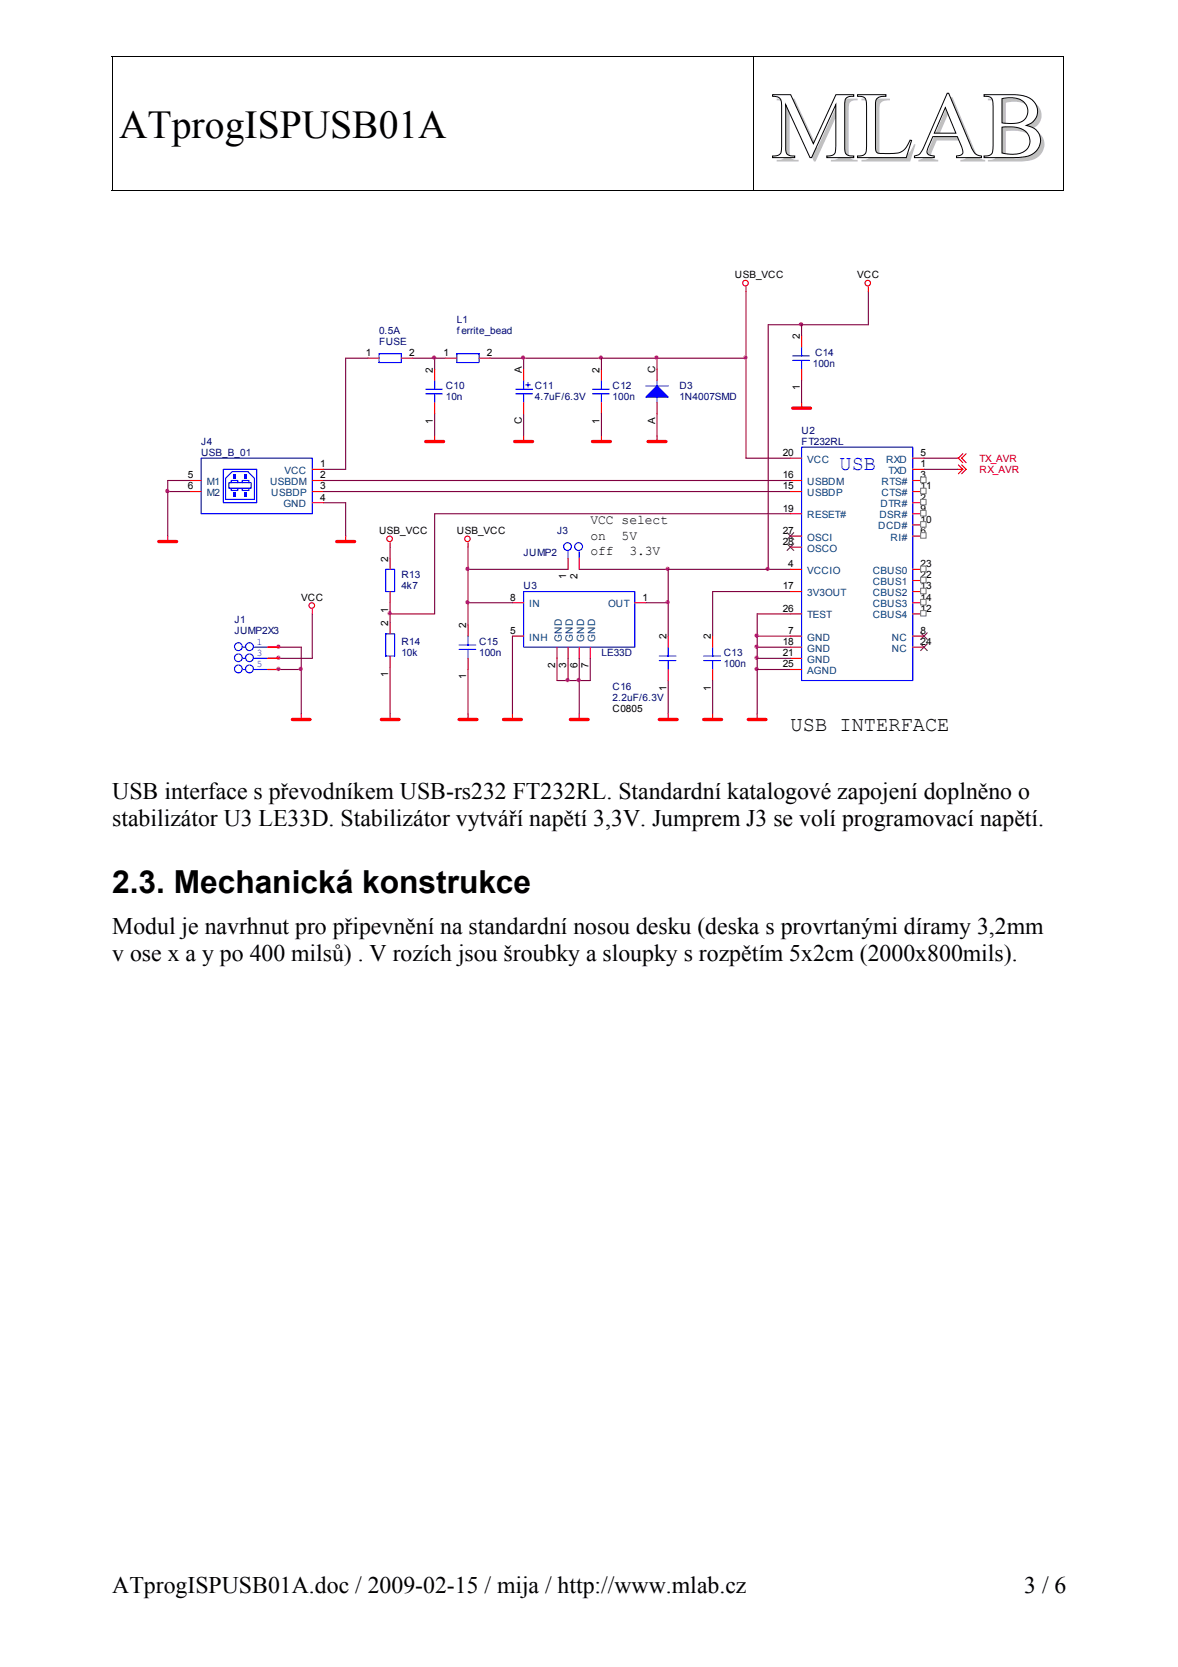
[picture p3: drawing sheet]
<svg xmlns="http://www.w3.org/2000/svg" width="210mm" height="297mm" viewBox="0 0 210 297" stroke-linecap="round" stroke-linejoin="round" font-family="sans-serif">
<g fill="#fff" stroke="#000" stroke-width=".18">
<path d="M137.7 16.9h3.2l4 8.7 4-8.7h3.2v.3h-.4a1.03 1.03 0 0 0-1.2 1.2v8.2a1.05 1.05 0 0 0 1.2 1.2h.4v.3h-4.8v-.3h.4a1.12 1.12 0 0 0 1.2-1.4v-7.8l-4.3 9.5h-.3l-4.3-9.5v8a1.02 1.02 0 0 0 1.2 1.2h.4v.3h-3.9v-.3a1.2 1.2 0 0 0 1.6-1.4v-7.6a1.32 1.32 0 0 0-1.6-1.6z" fill-rule="evenodd"/>
<path d="M152.8 16.9h5.1v.3a1.42 1.42 0 0 0-1.9 .9v8.3a.77 .77 0 0 0 .8 .9h2a2.77 2.77 0 0 0 3.1-1.8l.3-.5h.2l-.9 3.1h-8.7v-.3a1.17 1.17 0 0 0 1.6-.9v-8.3a1.2 1.2 0 0 0-1.6-1.4z" fill-rule="evenodd"/>
<path d="M168.8 16.6h.2l4 9.3a2.25 2.25 0 0 0 1.9 1.9v.3h-4.5v-.3a.85 .85 0 0 0 1.2-.9l-1-2.6h-4.4l-.9 2.1a.82 .82 0 0 0-.1 .9 .82 .82 0 0 0 .9 .4l.4 .1v.3h-3.6v-.3a2.38 2.38 0 0 0 1.9-2zM168.4 19.2l-1.9 4.5h3.8z" fill-rule="evenodd"/>
<path d="M175.3 16.9h5.5a4 4 0 0 1 3.9 2 2.59 2.59 0 0 1-1.8 3.5 2.76 2.76 0 0 1 2.5 2.5 2.76 2.76 0 0 1-2.2 2.9l-1.7 .3h-6.2v-.3a1.19 1.19 0 0 0 1.6-1.3l.1-7.6a1.45 1.45 0 0 0-.7-1.6l-1-.1zM178.5 17.6v4.3a5.6 5.6 0 0 0 3.9-.5 2.31 2.31 0 0 0 .5-2.5 2.31 2.31 0 0 0-2.2-1.4l-1.1-.1zM178.5 22.7v4.6a4.6 4.6 0 0 0 4.4-.7 2.33 2.33 0 0 0-1.4-3.8l-.9-.2z" fill-rule="evenodd"/>
</g>
<path d="M19.9 10h.2v.2h-.2zM189.4 10h.2v.2h-.2zM189.4 33.9h.2v.2h-.2z" fill="#000"/>
<path d="M19.9 10.1h169.7M20 10.2v23.9M134.3 10.2v23.9M189.5 10.2v23.9M19.9 34h114.3M134.4 34h55" fill="none" stroke="#000" stroke-width=".18"/>
<g fill="none" stroke="#800040" stroke-width=".2">
<path d="M136.9 57.9h5.9M154.7 51.9v6M61.6 63.8v19.8h-4M73.5 63.8h3.9v2M77.4 73.7v4M87.4 63.8h19.8v2M93.3 63.8v2M117.1 73.7v4M132.9 63.8h-15.8v2M29.9 85.6v2h3.9M57.6 89.6h4M77.4 91.5v17.9h-7.9"/>
<path d="M132.9 81.6h7.9M49.7 117.3h5.9M49.7 119.3h4v7.9M49.7 115.3h4M69.5 118.9v8.3M83.4 107.4h7.9M83.4 119.3v7.9M99.3 117.3v4M105.2 117.3v4h-2M119.1 107.4v5.9M127 105.4v7.9M134.9 117.3v2"/>
<path d="M134.9 115.3h5.9M134.9 113.3h5.9M136.9 101.5h3.9"/>
</g>
<g fill="#f0f" stroke="#f0f" stroke-width=".2">
<circle cx="49.6" cy="117.2" r=".3"/>
<circle cx="134.8" cy="119.2" r=".3"/>
<circle cx="49.6" cy="115.2" r=".3"/>
<circle cx="77.3" cy="63.7" r=".3"/>
<circle cx="142.7" cy="57.8" r=".29"/>
<circle cx="93.2" cy="63.7" r=".3"/>
<circle cx="107.1" cy="63.7" r=".29"/>
<circle cx="29.8" cy="87.5" r=".3"/>
<circle cx="49.6" cy="119.2" r=".3"/>
</g>
<g fill="none" stroke="#f00" stroke-width=".2">
<path d="M132.9 51.1v.8M142.8 59.9v1.9M65.6 63.8h1.9M71.5 63.8h2M77.4 77.7v1M93.3 77.7v1M107.2 65.8v2M107.2 71.7v2M107.2 77.7v1M117.1 77.7v1M142.8 65.8v2M142.8 71.7v1"/>
<path d="M29.9 95.5v1M69.5 96.7v.8M69.5 99.5v2M83.4 96.7v.8M170.6 83.6h1M170.8 82.8l.8 .8M171.4 82.8l.7 .8-.7 .8M171.6 83.6l-.8 .8M47.7 115.3h2M47.7 117.3h2M47.7 119.3h2M55.6 108.6v.8"/>
<path d="M69.5 105.4v2M69.5 111v1.9M69.5 116.9v2M91.3 107.4h2M91.3 113.3h2M99.3 115.3v2M101.2 115.3v2M103.2 115.3v2M105.2 115.3v2M113.1 107.4h2M53.7 127.2v1M69.5 127.2v1"/>
<path d="M91.3 127.2v1M103.2 127.2v1"/>
<circle cx="132.8" cy="50.4" r=".5"/>
<circle cx="69.4" cy="96" r=".49"/>
<circle cx="83.3" cy="96" r=".49"/>
<circle cx="55.6" cy="107.9" r=".5"/>
</g>
<path d="M75.9 78.7h3.1M91.7 78.7h3.2M105.6 78.7h3.2M115.5 78.7h3.2M141.2 72.7h3.2M28.3 96.5h3.2M52.1 128.2h3.1M67.9 128.2h3.2M89.7 128.2h3.2M101.6 128.2h3.2" fill="none" stroke="#f00" stroke-width=".59"/>
<g fill="none" stroke="#00f" stroke-width=".2">
<path d="M67.5 63h4v1.6h-4zM105.6 70.2h3M105.6 69.4h3M107.2 67.8v1.6M107.2 70.2v1.5M141.2 64.2h3M141.2 63.4h3M142.8 61.8v1.6M142.8 64.2v1.6M40.8 86h3.9v1h-3.9zM43.2 87v.4h1.2v-.4M43.4 115.3h.4"/>
<path d="M43.4 117.3h.4M43.4 119.3h.4M45.3 115.3h2.4M45.3 117.3h2.4M45.3 119.3h2.4M68.7 101.5h1.6v3.9h-1.6zM68.7 112.9h1.6v4h-1.6zM93.3 105.4h19.8v9.9h-19.8z"/>
<circle cx="42.5" cy="115.2" r=".69"/>
<circle cx="42.5" cy="119.2" r=".69"/>
<circle cx="42.5" cy="117.2" r=".69"/>
<circle cx="44.5" cy="115.2" r=".7"/>
<circle cx="44.5" cy="119.2" r=".7"/>
<circle cx="44.5" cy="117.2" r=".69"/>
</g>
<g fill="#00f">
<path d="M43.6 84.4h.4v.8h-.4z"/>
<path d="M41.6 84.4h.4v.8h-.4z"/>
<path d="M41.6 87.8h.4v.8h-.4z"/>
<path d="M43.6 87.8h.4v.8h-.4z"/>
</g>
<g fill="none" stroke="#00f" stroke-width=".2">
<path d="M75.9 70.2h2.9M75.9 69.4h2.9M77.4 67.8v1.6M77.4 70.2v1.5M81.4 63h4v1.6h-4zM115.1 68.8h4M117.1 67.8v1M117.1 70.8v.9M142.8 79.7h19.8v41.6h-19.8zM35.8 81.6h19.8v9.9h-19.8zM39.8 83.6h5.9v6h-5.9zM40.2 85.2l1.2-1.2h2.8l1.1 1.2v3.8h-5.1z"/>
<path d="M41.2 87v.4h1.2v-.4M41.2 86v-.4h1.2v.4M43.2 86v-.4h1.2v.4M101.2 98.3v1.2M103.2 98.3v1.2M117.5 117.7h2.9M117.5 116.9h2.9M119.1 115.3v1.6M119.1 117.7v1.6M125.4 117.7h3M125.4 116.9h3M127 115.3v1.6"/>
<path d="M127 117.7v1.6"/>
<circle cx="101.1" cy="97.4" r=".69"/>
<circle cx="103.1" cy="97.4" r=".69"/>
</g>
<g fill="none" stroke="#f00" stroke-width=".2">
<path d="M154.7 51.1v.8M77.4 65.8v2M77.4 71.7v2M79.4 63.8h2M85.4 63.8h2M117.1 65.8v2M117.1 71.7v2M33.8 85.6h2M33.8 87.6h2M55.6 83.6h2M55.6 85.6h2M55.6 87.6h2"/>
<path d="M55.6 89.6h2M61.6 95.5v1M101.2 99.5v2M103.2 99.5v2M140.8 85.6h2M140.8 87.6h2M140.8 81.6h2M140.8 91.5h2M140.8 95.5h2M140.8 97.5h2M162.6 83.6h2M162.6 85.6h2"/>
<path d="M162.6 87.6h2M162.6 89.6h2M162.6 81.6h2M162.6 91.5h2M162.6 95.5h2M162.6 93.5h2M170.6 81.6h.2M170.8 81.6l.8 .8M171.6 80.9l-.8 .7M172.1 80.9l-.7 .7 .7 .8M119.1 113.3v2M119.1 119.3v2"/>
<path d="M127 113.3v2M127 119.3v2M140.8 101.5h2M140.8 105.4h2M140.8 119.3h2M140.8 113.3h2M140.8 115.3h2M140.8 117.3h2M140.8 109.4h2M162.6 101.5h2M162.6 105.4h2M162.6 113.3h2"/>
<path d="M162.6 115.3h2M162.6 109.4h2M162.6 103.4h2M162.6 107.4h2M83.4 127.2v1M134.9 127.2v1"/>
<circle cx="154.6" cy="50.4" r=".49"/>
</g>
<g fill="none" stroke="#800040" stroke-width=".2">
<path d="M136.9 57.9v43.6M142.8 57.9v2M61.6 63.8h4M77.4 63.8h2M93.3 73.7v4M107.2 63.8h9.9M107.2 73.7v4M29.9 85.6h3.9M57.6 87.6h83.2M61.6 89.6v5.9M69.5 97.5v2M77.4 91.5h63.4"/>
<path d="M83.4 97.5v9.9M164.6 81.6h6M164.6 83.6h6M55.6 109.4v7.9M69.5 109.4v1.6M101.2 117.3v4h2v5.9M127 105.4h13.8M134.9 109.4v5.9M140.8 119.3h-5.9v7.9M119.1 121.3v5.9"/>
</g>
<g fill="#f0f" stroke="#f0f" stroke-width=".2">
<circle cx="117" cy="63.7" r=".29"/>
<circle cx="134.8" cy="113.2" r=".3"/>
<circle cx="134.8" cy="115.2" r=".3"/>
<circle cx="83.3" cy="107.3" r=".3"/>
<circle cx="103.1" cy="121.2" r=".3"/>
<circle cx="136.8" cy="101.4" r=".3"/>
</g>
<path d="M117.1 68.8l2 2h-4z" fill-rule="evenodd" fill="#00f" stroke="#00f" stroke-width=".2"/>
<path d="M60 96.5h3.2M81.8 128.2h3.2M133.3 128.2h3.2" fill="none" stroke="#f00" stroke-width=".59"/>
<g fill="#fff" stroke="#808080" stroke-width=".2">
<path d="M164 104.8h1v1h-1z" fill-rule="evenodd"/>
<path d="M164 102.8h1v1h-1z" fill-rule="evenodd"/>
<path d="M164 100.9h1v1h-1z" fill-rule="evenodd"/>
<path d="M164 94.9h1v1h-1z" fill-rule="evenodd"/>
<path d="M164 92.9h1v1h-1z" fill-rule="evenodd"/>
<path d="M164 89h1v1h-1z" fill-rule="evenodd"/>
<path d="M164 85h1v1h-1z" fill-rule="evenodd"/>
<path d="M164 87h1v1h-1z" fill-rule="evenodd"/>
<path d="M164 91h1v.9h-1z" fill-rule="evenodd"/>
<path d="M164 106.8h1v1h-1z" fill-rule="evenodd"/>
<path d="M164 108.8h1v1h-1z" fill-rule="evenodd"/>
</g>
<path d="M140.3 94.9l1.1 1.2M140.3 96.9l1.1 1.2M141.4 94.9l-1.1 1.2M141.4 96.9l-1.1 1.2M164 112.8l1.2 1.1M164 114.7l1.2 1.2M165.2 112.8l-1.2 1.1M165.2 114.7l-1.2 1.2" fill="none" stroke="#804000" stroke-width=".2"/>
<g fill="none" stroke="#800040" stroke-width=".2">
<path d="M132.9 51.9v29.7M142.8 57.9h11.9M142.8 67.8v3.9M29.9 87.6v7.9M57.6 85.6h83.2M53.7 115.3v4M69.5 107.4v2M83.4 101.5h17.8M83.4 107.4v4M91.3 113.3v13.9M103.2 117.3v4M103.2 101.5h33.7"/>
<path d="M119.1 101.5v5.9h-4M134.9 115.3v2h5.9M134.9 109.4h5.9M99.3 121.3h1.9M127 121.3v5.9"/>
</g>
<path d="M91.9 69.4h3M91.9 70.2h3M93.3 67.8v1.6M93.3 70.2v1.5M93.7 68.6h.8M94.1 68.2v.8M81.8 115.7h3M81.8 114.9h3M83.4 113.3v1.6M83.4 115.7v1.6" fill="none" stroke="#00f" stroke-width=".2"/>
<path d="M93.3 65.8v2M93.3 71.7v2M83.4 111.4v1.9M83.4 117.3v2M119.1 127.2v1M127 127.2v1" fill="none" stroke="#f00" stroke-width=".2"/>
<g fill="#f0f" stroke="#f0f" stroke-width=".2">
<circle cx="134.8" cy="117.2" r=".3"/>
<circle cx="119" cy="101.4" r=".3"/>
<circle cx="69.4" cy="109.3" r=".3"/>
<circle cx="53.6" cy="119.2" r=".3"/>
<circle cx="101.1" cy="121.2" r=".3"/>
<circle cx="119" cy="107.3" r=".3"/>
<circle cx="132.8" cy="63.7" r=".3"/>
<circle cx="83.3" cy="101.4" r=".3"/>
</g>
<path d="M117.5 128.2h3.1M125.4 128.2h3.2" fill="none" stroke="#f00" stroke-width=".59"/>
<text font-size="16.9" fill="#c0c0c0" x="138.1" y="28.8">MLAB</text>
<text font-size="7" x="21.2" y="24.6">ATprogISPUSB01A</text>
<text font-size="5.7" x="20" y="159.1">2.3. Mechanická konstrukce</text>
<g font-size="4.2">
<text x="20" y="142.4">USB interface s převodníkem USB-rs232 FT232RL. Standardní katalogové zapojení doplněno o</text>
<text x="20" y="147.2">stabilizátor U3 LE33D. Stabilizátor vytváří napětí 3,3V. Jumprem J3 se volí programovací napětí.</text>
<text x="20" y="166.3">Modul je navrhnut pro připevnění na standardní nosou desku (deska s provrtanými díramy 3,2mm</text>
<text x="20" y="171.2">v ose x a y po 400 milsů) . V rozích jsou šroubky a sloupky s rozpětím 5x2cm (2000x800mils).</text>
<text x="20" y="283.9">ATprogISPUSB01A.doc / 2009-02-15 / mija / http://www.mlab.cz</text>
<text x="182.5" y="283.9">3 / 6</text>
</g>
<text font-size="3.8" fill="#00f" x="149.6" y="83.7">USB</text>
<text font-size="3.8" x="140.9" y="130.2">USB INTERFACE</text>
<g font-size="2.4">
<text x="105.2" y="93.4">VCC select</text>
<text x="105.2" y="96.2">on</text>
<text x="105.2" y="99">off</text>
<text x="110.7" y="96.2">5V</text>
<text x="112.1" y="99">3.3V</text>
</g>
<g font-size="1.8">
<text x="131" y="49.6">USB_VCC</text>
<text x="152.8" y="49.6">VCC</text>
<text x="65.2" y="63.4">1</text>
<text x="72.9" y="63.4">2</text>
<text x="79" y="63.4">1</text>
<text x="86.8" y="63.4">2</text>
<text x="142.5" y="60.5" transform="rotate(-90 142.5 60.5)">2</text>
<text x="77.1" y="66.4" transform="rotate(-90 77.1 66.4)">2</text>
<text x="93" y="66.4" transform="rotate(-90 93 66.4)">A</text>
<text x="106.8" y="66.4" transform="rotate(-90 106.8 66.4)">2</text>
<text x="116.8" y="66.4" transform="rotate(-90 116.8 66.4)">C</text>
<text x="142.5" y="69.6" transform="rotate(-90 142.5 69.6)">1</text>
<text x="77.1" y="75.5" transform="rotate(-90 77.1 75.5)">1</text>
<text x="93" y="75.5" transform="rotate(-90 93 75.5)">C</text>
<text x="106.8" y="75.5" transform="rotate(-90 106.8 75.5)">1</text>
<text x="116.8" y="75.5" transform="rotate(-90 116.8 75.5)">A</text>
<text x="57" y="83.2">1</text>
<text x="139.5" y="81.3">20</text>
<text x="164" y="81.3">5</text>
<text x="164" y="83.2">1</text>
<text x="33.5" y="85.2">5</text>
<text x="33.5" y="87.2">6</text>
<text x="57" y="85.2">2</text>
<text x="57" y="87.2">3</text>
<text x="57" y="89.2">4</text>
<text x="139.5" y="85.2">16</text>
<text x="139.5" y="87.2">15</text>
<text x="164" y="89.2">2</text>
<text x="164" y="85.2">3</text>
<text x="164" y="87.2">11</text>
<text x="67.5" y="95.1">USB_VCC</text>
<text x="81.4" y="95.1">USB_VCC</text>
<text x="139.5" y="91.2">19</text>
<text x="139.5" y="95.1">27</text>
<text x="164" y="95.1">6</text>
<text x="164" y="93.2">10</text>
<text x="164" y="91.2">9</text>
<text x="69.2" y="100.1" transform="rotate(-90 69.2 100.1)">2</text>
<text x="139.5" y="97.1">28</text>
<text x="140.5" y="101.1">4</text>
<text x="164" y="101.1">23</text>
<text x="53.7" y="107">VCC</text>
<text x="90.9" y="107">8</text>
<text x="100.9" y="103.3" transform="rotate(-90 100.9 103.3)">1</text>
<text x="102.9" y="103.3" transform="rotate(-90 102.9 103.3)">2</text>
<text x="114.5" y="107">1</text>
<text x="139.5" y="105">17</text>
<text x="164" y="105">13</text>
<text x="164" y="103.1">22</text>
<text x="164" y="107">14</text>
<text x="69.2" y="111.6" transform="rotate(-90 69.2 111.6)">2</text>
<text x="69.2" y="109.2" transform="rotate(-90 69.2 109.2)">1</text>
<text x="83.1" y="112" transform="rotate(-90 83.1 112)">2</text>
<text x="90.9" y="113">5</text>
<text x="118.7" y="113.9" transform="rotate(-90 118.7 113.9)">2</text>
<text x="126.7" y="113.9" transform="rotate(-90 126.7 113.9)">2</text>
<text x="139.5" y="109">26</text>
<text x="140.5" y="113">7</text>
<text x="164" y="113">8</text>
<text x="164" y="109">12</text>
<text x="98.9" y="119.1" transform="rotate(-90 98.9 119.1)">2</text>
<text x="100.9" y="119.1" transform="rotate(-90 100.9 119.1)">3</text>
<text x="102.9" y="119.1" transform="rotate(-90 102.9 119.1)">6</text>
<text x="104.9" y="119.1" transform="rotate(-90 104.9 119.1)">7</text>
<text x="139.5" y="118.9">25</text>
<text x="139.5" y="114.9">18</text>
<text x="139.5" y="116.9">21</text>
<text x="164" y="114.9">24</text>
<text x="69.2" y="120.7" transform="rotate(-90 69.2 120.7)">1</text>
<text x="83.1" y="121.1" transform="rotate(-90 83.1 121.1)">1</text>
<text x="118.7" y="123.1" transform="rotate(-90 118.7 123.1)">1</text>
<text x="126.7" y="123.1" transform="rotate(-90 126.7 123.1)">1</text>
<text x="109.2" y="126.8">C0805</text>
</g>
<g font-size="1.8" fill="#000080">
<text x="67.5" y="59.5">0.5A</text>
<text x="81.4" y="57.5">L1</text>
<text x="81.4" y="59.5">ferrite_bead</text>
<text x="67.5" y="61.4">FUSE</text>
<text x="144.8" y="65.4">100n</text>
<text x="145.2" y="63.4">C14</text>
<text x="79.4" y="69.4">C10</text>
<text x="79.4" y="71.4">10n</text>
<text x="95.3" y="69.4">C11</text>
<text x="95.3" y="71.4">4.7uF/6.3V</text>
<text x="109.2" y="69.4">C12</text>
<text x="109.2" y="71.4">100n</text>
<text x="121.1" y="69.4">D3</text>
<text x="121.1" y="71.4">1N4007SMD</text>
<text x="142.8" y="77.3">U2</text>
<text x="35.9" y="79.3">J4</text>
<text x="35.9" y="81.3">USB_B_01</text>
<text x="142.8" y="79.3">FT232RL</text>
<text x="99.3" y="95.1">J3</text>
<text x="93.3" y="99.1">JUMP2</text>
<text x="71.5" y="103.1">R13</text>
<text x="71.5" y="105">4k7</text>
<text x="93.3" y="105">U3</text>
<text x="41.8" y="111">J1</text>
<text x="41.8" y="113">JUMP2X3</text>
<text x="71.5" y="114.9">R14</text>
<text x="71.5" y="116.9">10k</text>
<text x="85.4" y="114.9">C15</text>
<text x="85.4" y="116.9">100n</text>
<text x="107.2" y="116.9">LE33D</text>
<text x="129" y="116.9">C13</text>
<text x="129" y="118.9">100n</text>
<text x="109.2" y="122.9">C16</text>
<text x="109.2" y="124.8">2.2uF/6.3V</text>
</g>
<g font-size="1.8" fill="#004080">
<text x="143.8" y="82.4">VCC</text>
<text x="157.9" y="82.4">RXD</text>
<text x="36.8" y="86.4">M1</text>
<text x="36.8" y="88.4">M2</text>
<text x="48.1" y="86.4">USBDM</text>
<text x="48.3" y="88.4">USBDP</text>
<text x="50.7" y="84.4">VCC</text>
<text x="143.8" y="86.4">USBDM</text>
<text x="143.8" y="88.4">USBDP</text>
<text x="157.1" y="86.4">RTS#</text>
<text x="157.1" y="88.4">CTS#</text>
<text x="158.3" y="84.4">TXD</text>
<text x="50.5" y="90.4">GND</text>
<text x="143.8" y="92.4">RESET#</text>
<text x="156.5" y="94.3">DCD#</text>
<text x="156.7" y="92.4">DSR#</text>
<text x="156.9" y="90.4">DTR#</text>
<text x="143.8" y="96.3">OSCI</text>
<text x="143.8" y="98.3">OSCO</text>
<text x="158.7" y="96.3">RI#</text>
<text x="143.8" y="102.3">VCCIO</text>
<text x="143.8" y="106.2">3V3OUT</text>
<text x="155.5" y="106.2">CBUS2</text>
<text x="155.5" y="104.2">CBUS1</text>
<text x="155.5" y="102.3">CBUS0</text>
<text x="94.3" y="108.2">IN</text>
<text x="108.4" y="108.2">OUT</text>
<text x="143.8" y="110.2">TEST</text>
<text x="155.5" y="108.2">CBUS3</text>
<text x="155.5" y="110.2">CBUS4</text>
<text x="94.3" y="114.2">INH</text>
<text x="100.1" y="114.3" transform="rotate(-90 100.1 114.3)">GND</text>
<text x="102.1" y="114.3" transform="rotate(-90 102.1 114.3)">GND</text>
<text x="104.1" y="114.3" transform="rotate(-90 104.1 114.3)">GND</text>
<text x="106" y="114.3" transform="rotate(-90 106 114.3)">GND</text>
<text x="143.8" y="114.2">GND</text>
<text x="143.8" y="116.1">GND</text>
<text x="143.8" y="118.1">GND</text>
<text x="158.9" y="114.2">NC</text>
<text x="158.9" y="116.1">NC</text>
<text x="143.8" y="120.1">AGND</text>
</g>
<g font-size="1.8" fill="#f00">
<text x="174.5" y="82.3">TX_AVR</text>
<text x="174.5" y="84.2">RX_AVR</text>
</g>
<g font-size="1.8" fill="#00f">
<text x="45.8" y="115">1</text>
<text x="45.8" y="116.9">3</text>
<text x="45.8" y="118.9">5</text>
</g>
</svg>
